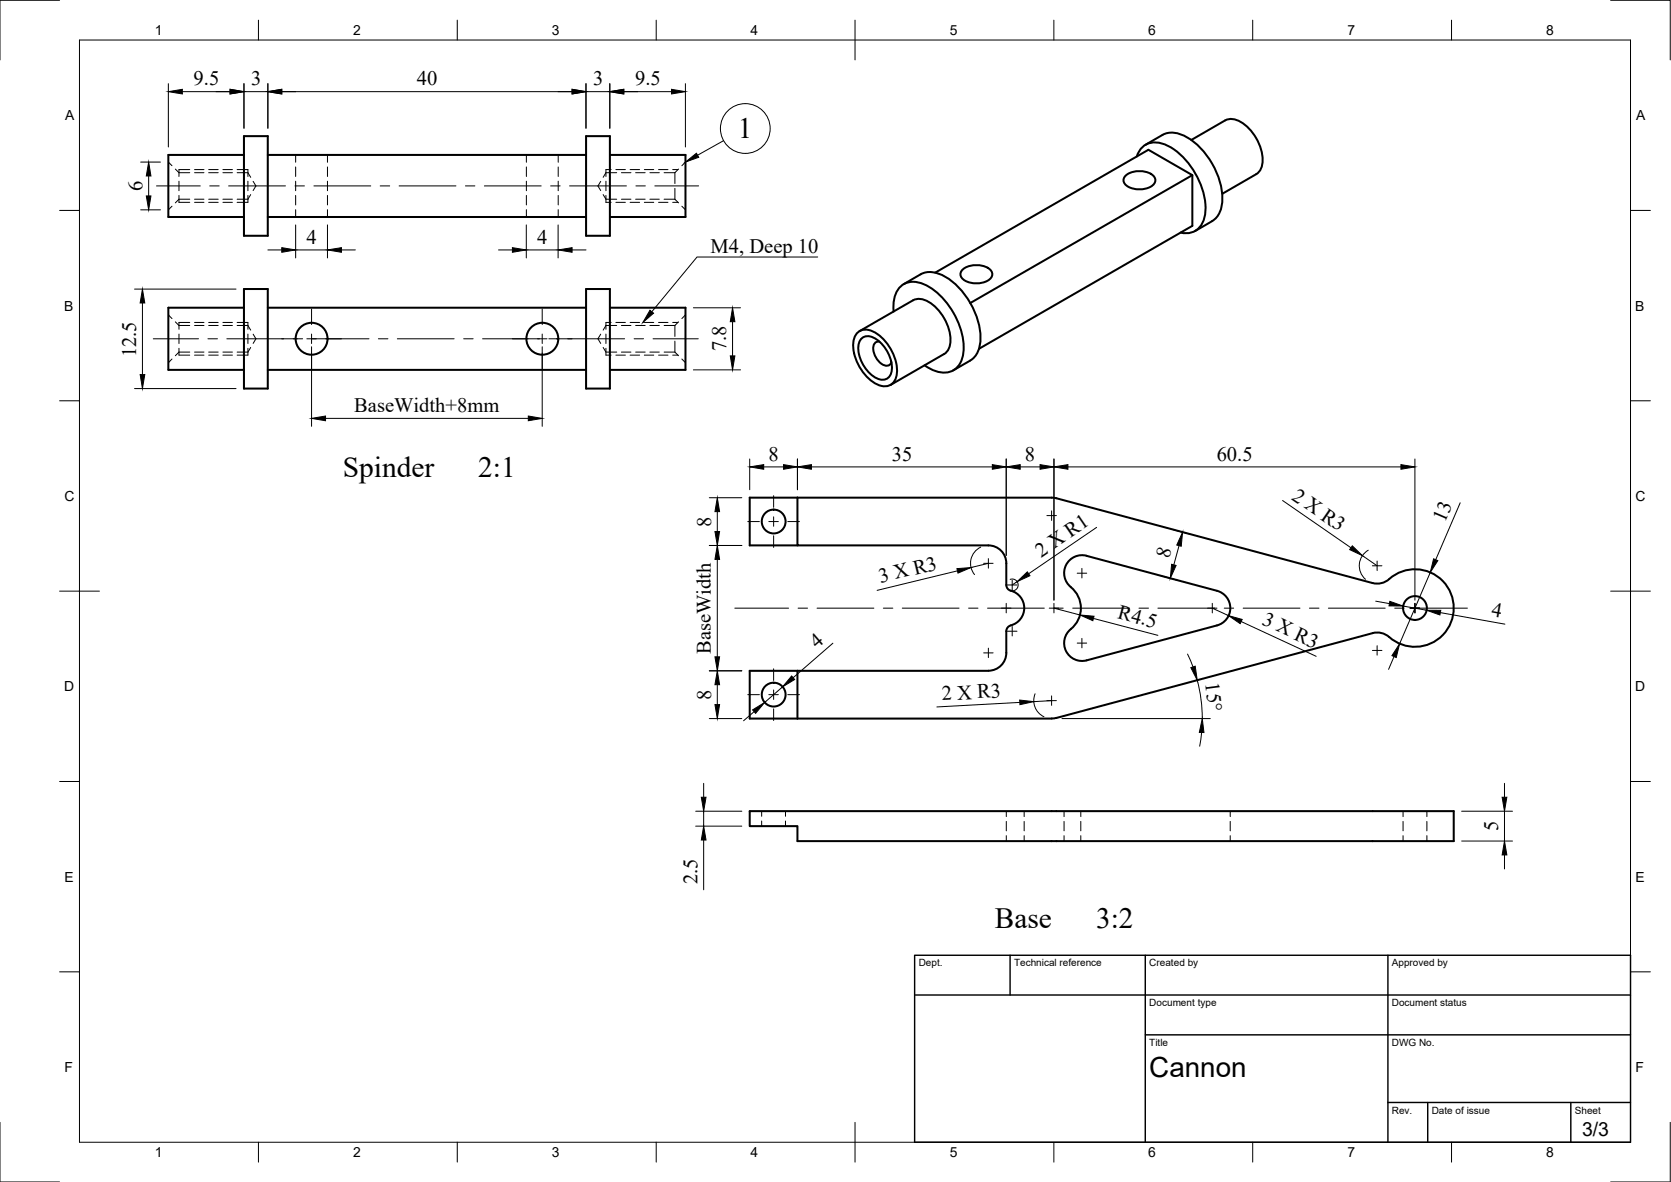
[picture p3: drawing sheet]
<svg xmlns="http://www.w3.org/2000/svg" width="420mm" height="297mm" viewBox="0 0 420 297" stroke-linecap="round" stroke-linejoin="round" font-family="sans-serif">
<!-- layer: Visible -->
<g fill="none" stroke="#000" stroke-width=".51">
<path d="M61.3 34.2h6v25.1h-6zM61.3 38.9h-19v15.6h19M67.3 38.9h80.1M147.4 34.2h6v25.1h-6zM153.4 38.9h19v15.6h-19M285.8 39.3a4.8 4.8 0 0 1 7.1-3 18.7 18.7 0 0 1 10.1 17.5 4.9 4.9 0 0 1-6.2 4.7M292.3 33.9a6.4 6.4 0 0 1 6.8 1 19.5 19.5 0 0 1 8.2 15.5 6 6 0 0 1-2.5 5.2l-4.3 2.4M292.3 33.9l-4.3 2.5M299.5 35.2l8.6-4.9a4.4 4.4 0 0 1 4.7 .9 11.9 11.9 0 0 1 4.6 9.9 3.5 3.5 0 0 1-1.5 2.7l-8.6 4.9M67.3 54.5h80.1M283.1 44.1a5.6 5.6 0 0 1 7.2 .4 1.93 1.93 0 0 1-1.6 2.7 5.6 5.6 0 0 1-6-1.2 1.49 1.49 0 0 1 .4-1.9zM299.8 44l-55.9 32.2"/>
<path d="M61.3 77.3h-19v15.6h19M61.3 72.6h6v25h-6zM67.3 77.3h80.1M147.4 72.6h6v25h-6zM153.4 77.3h19v15.6h-19M224.7 78.3a6.8 6.8 0 0 1 2.5-6.9 6.6 6.6 0 0 1 6.9 1 19.1 19.1 0 0 1 8.1 16.3 5.1 5.1 0 0 1-7.7 4.3l-2-1.2M227.2 71.4l4.3-2.5a6.4 6.4 0 0 1 6.8 1 19.5 19.5 0 0 1 8.2 15.6 6 6 0 0 1-2.6 5.1M235.1 68.5l53.7-30.9 11 6.4v12.8l-53.7 30.9M242.1 67.7a5.6 5.6 0 0 1 7.2 .5 1.93 1.93 0 0 1-1.6 2.6 5.6 5.6 0 0 1-6-1.1 1.49 1.49 0 0 1 .4-2zM67.3 92.9h80.1M215.6 83.6a3.6 3.6 0 0 1 4.4 0 11.8 11.8 0 0 1 5.5 10.6 3.1 3.1 0 0 1-4.7 2.5 11.6 11.6 0 0 1-6.2-11l.2-.8zM216.1 83.2l13.5-7.7a4.4 4.4 0 0 1 4.7 .9 11.9 11.9 0 0 1 4.6 10 3.5 3.5 0 0 1-1.5 2.6l-13.5 7.7"/>
<path d="M216.5 85.2a2.71 2.71 0 0 1 3.6-.1 9 9 0 0 1 4.1 8.4 2.51 2.51 0 0 1-4.3 1.3 9 9 0 0 1-4-8.4zM221.1 85.9a1.49 1.49 0 0 0-1.5 1.9 4.4 4.4 0 0 0 3.6 4.1l.7-.4 .2-.4M243.9 90.6l-4.2 2.5M200.5 137.1h-12v-12h76.5l80.1 21.4a5.1 5.1 0 0 0 5.1-1.7 9.7 9.7 0 0 1 13.1 1.8 9.7 9.7 0 0 1-.8 13.2 9.7 9.7 0 0 1-13.2 .3M200.5 125.1v12h48M248.5 137.1a4.5 4.5 0 0 1 4.5 4.5v5.4a1.84 1.84 0 0 0 1.9 1.7 4.6 4.6 0 0 1 2.6 4.7 4.6 4.6 0 0 1-3.7 3.9 1.49 1.49 0 0 0-.8 1.3M273.2 139.7l32.8 8.8a4.5 4.5 0 0 1 3.4 4.3 4.5 4.5 0 0 1-3.4 4.4l-32.8 8.8M273.2 139.7a4.6 4.6 0 0 0-5.3 2.7 4.6 4.6 0 0 0 1.9 5.7 6.9 6.9 0 0 1-1.1 10.5 4.5 4.5 0 0 0-.5 5.4 4.5 4.5 0 0 0 5 1.9M253 158.6v5.5a4.5 4.5 0 0 1-4.5 4.5M200.5 168.6v12M248.5 168.6h-60v12h75.9M349.3 160.1l-1.1-.7-1.2-.4-1.9 .1-79.5 21.3-1.2 .2"/>
<path d="M188.5 203.8h177v7.6h-165v-3.8h-12z"/>
<circle cx="78.3" cy="85.1" r="4"/>
<circle cx="136.4" cy="85.1" r="4"/>
<circle cx="194.5" cy="131.1" r="3"/>
<circle cx="355.8" cy="152.8" r="3"/>
<circle cx="194.5" cy="174.6" r="3"/>
</g>
<!-- layer: Hidden -->
<g fill="none" stroke="#000" stroke-width=".25">
<path d="M74.3 38.9v1.9M82.3 38.9v1.9M132.4 38.9v1.9M140.4 38.9v1.9M42.3 40.7l.9 .9M43.2 51.8l-.9 .9M44.1 42.5l.9 .9h2.7M45 42.6v1.8M45 45.5v2.4M45 49.1v1.7M47.7 50.1h-2.7l-.9 .9M48.9 50.1h2.4"/>
<path d="M48.9 43.4h2.4M52.5 50.1h2.4M52.5 43.4h2.4M56 50.1h2.4M56 43.4h2.4M59.6 43.4h2.7l.7 1.2M62.3 49.1v1.7M62.3 45.5v2.4M62.3 42.6v1.8M63 48.9l-.7 1.2h-2.7M63.6 45.6l.7 1.1-.7 1.2M74.3 42v2.4"/>
<path d="M74.3 45.5v2.4M74.3 49.1v2.4M74.3 52.7v1.8M82.3 42v2.4M82.3 45.5v2.4M82.3 49.1v2.4M82.3 52.7v1.8M132.4 42v2.4M132.4 45.5v2.4M132.4 49.1v2.4M132.4 52.7v1.8M140.4 42v2.4"/>
<path d="M140.4 45.5v2.4M140.4 49.1v2.4M140.4 52.7v1.8M151 45.6l-.7 1.1 .7 1.2M151.7 48.9l.7 1.2h2.7M152.4 42.6v1.8M152.4 45.5v2.4M152.4 49.1v1.7M155.1 43.4h-2.7l-.7 1.2M156.3 50.1h2.3M156.3 43.4h2.3M159.8 50.1h2.4"/>
<path d="M159.8 43.4h2.4M163.4 50.1h2.4M163.4 43.4h2.4M167 50.1h2.7M167 43.4h2.7M169.7 43.4v2.7M169.7 47.3v2.8M169.7 50.1l.9 .9M170.6 42.5l-.9 .9M171.4 51.8l1 .9M172.4 40.7l-1 .9M42.3 79.1l.9 1"/>
<path d="M172.4 79.1l-1 1M43.2 90.2l-.9 1M44.1 80.9l.9 .9h2.7M45 81v1.7M45 84v2.3M45 87.5v1.7M47.7 88.5h-2.7l-.9 .9M48.9 88.5h2.4M48.9 81.8h2.4M52.5 88.5h2.4M52.5 81.8h2.4M56 88.5h2.4"/>
<path d="M56 81.8h2.4M59.6 81.8h2.7l.7 1.2M62.3 87.5v1.7M62.3 84v2.3M62.3 81v1.7M63 87.3l-.7 1.2h-2.7M63.6 84l.7 1.1-.7 1.2M151 84l-.7 1.1 .7 1.2M151.7 87.3l.7 1.2h2.7M152.4 81v1.7M152.4 84v2.3M152.4 87.5v1.7"/>
<path d="M155.1 81.8h-2.7l-.7 1.2M156.3 88.5h2.3M156.3 81.8h2.3M159.8 88.5h2.4M159.8 81.8h2.4M163.4 88.5h2.4M163.4 81.8h2.4M167 88.5h2.7M167 81.8h2.7M169.7 81.8v2.7M169.7 85.7v2.8M169.7 88.5l.9 .9"/>
<path d="M170.6 80.9l-.9 .9M171.4 90.2l1 1M191.5 203.8v1.3M191.5 206.3v1.3M197.5 203.8v1.3M197.5 206.3v1.3M253 203.8v1.4M253 206.4v2.4M253 210v1.4M257.5 203.8v1.4M257.5 206.4v2.4M257.5 210v1.4"/>
<path d="M267.5 203.8v1.4M267.5 206.4v2.4M267.5 210v1.4M271.8 203.8v1.4M271.8 206.4v2.4M271.8 210v1.4M309.3 203.8v1.4M309.3 206.4v2.4M309.3 210v1.4M352.8 203.8v1.4M352.8 206.4v2.4M352.8 210v1.4"/>
<path d="M358.8 203.8v1.4M358.8 206.4v2.4M358.8 210v1.4"/>
</g>
<!-- layer: Hidden Narrow -->
<g fill="none" stroke="#000" stroke-width=".25">
<path d="M45 50.8h2.7M45 42.6h2.7M48.9 50.8h2.4M48.9 42.6h2.4M52.5 50.8h2.4M52.5 42.6h2.4M56 50.8h2.4M56 42.6h2.4M59.6 50.8h2.7M59.6 42.6h2.7M152.4 50.8h1.3M152.4 42.6h1.3"/>
<path d="M154.9 50.8h2.3M154.9 42.6h2.3M158.4 50.8h2.4M158.4 42.6h2.4M162 50.8h2.4M162 42.6h2.4M165.6 50.8h2.4M165.6 42.6h2.4M169.1 50.8h1.4M169.1 42.6h1.4M45 89.2h2.7M45 81h2.7"/>
<path d="M48.9 89.2h2.4M48.9 81h2.4M52.5 89.2h2.4M52.5 81h2.4M56 89.2h2.4M56 81h2.4M59.6 89.2h2.7M59.6 81h2.7M152.4 89.2h1.3M152.4 81h1.3M154.9 89.2h2.3M154.9 81h2.3"/>
<path d="M158.4 89.2h2.4M158.4 81h2.4M162 89.2h2.4M162 81h2.4M165.6 89.2h2.4M165.6 81h2.4M169.1 89.2h1.4M169.1 81h1.4"/>
</g>
<!-- layer: Border -->
<g fill="none" stroke="#000" stroke-width=".25">
<path d="M15 .1h-15v15M20 10.1h390v276.9h-390zM65 5.1v5M115 5.1v5M165 5.1v5M215 5.1v10M265 5.1v5M315 5.1v5M365 5.1v5M405 .1h15v15M15 52.9h5M410 52.9h5"/>
<path d="M15 100.7h5M410 100.7h5M15 148.6h10M405 148.6h10M15 196.4h5M410 196.4h5M15 244.2h5M410 244.2h5M0 282.1v14.9h15M65 287v5M115 287v5M165 287v5"/>
<path d="M215 282.1v9.9M265 287v5M315 287v5M365 287v5M420 282.1v14.9h-15"/>
</g>
<!-- layer: TitleBlock -->
<path d="M230 240.1h180v46.9h-180zM230 250h180M254 240.1v9.9M288 240.1v46.9M349 240.1v46.9M288 260.1h122M349 277.1h61M359 277.1v9.9M395 277.1v9.9" fill="none" stroke="#000" stroke-width=".36"/>
<!-- layer: Center Lines -->
<g fill="none" stroke="#000" stroke-width=".25">
<path d="M39.3 46.7h11.1M52.7 46.7h2.4M57.5 46.7h14.3M74.2 46.7h2.3M78.9 46.7h14.3M95.6 46.7h2.4M100.4 46.7h14.2M117 46.7h2.4M121.8 46.7h14.3M138.5 46.7h2.3M143.2 46.7h14.3M159.9 46.7h2.4"/>
<path d="M164.7 46.7h11M78.3 77.6v4M136.3 77.6v4M38.5 85.1h11.4M52.3 85.1h2.4M57 85.1h19.1M77.2 85.1h15.6M78.3 84v2.3M78.3 88.7v3.9M95.1 85.1h2.4M99.9 85.1h14.3M116.6 85.1h2.4"/>
<path d="M121.3 85.1h16.2M136.3 84v2.3M136.3 88.7v3.9M138 85.1h19.1M159.4 85.1h2.4M164.2 85.1h11.4M188 131.1h2.9M193.3 131.1h2.4M194.5 124.6v2.9M194.5 129.9v2.4M194.5 134.6v3M198.1 131.1h2.9"/>
<path d="M263.2 129.6h2.4M264.4 128.4v2.4M184.8 152.8h13.5M200.7 152.8h2.4M205.4 152.8h14.3M222.1 152.8h2.4M226.9 152.8h14.3M243.5 152.8h2.4M247.3 141.6h2.4M248.3 152.8h14.3M248.5 140.4v2.4M253 151.6v2.4"/>
<path d="M253.3 158.6h2.4M253.3 147h2.4M254.5 145.8v2.4M254.5 157.4v2.4M263.8 152.8h3.5M265 151.6v2.4M269.7 152.8h14.3M270.8 144h2.4M272 142.8v2.4M286.4 152.8h2.4M291.1 152.8h14.9M304.8 151.6v2.4"/>
<path d="M307.8 152.8h2.4M312.6 152.8h14.3M329.2 152.8h2.4M334 152.8h14.3M345.1 142.2h2.4M346.3 141v2.4M350.7 152.8h2.4M354.6 152.8h14.4M355.8 151.6v2.4M188 174.6h2.9M193.3 174.6h2.4M194.5 168.1v2.9"/>
<path d="M194.5 173.4v2.4M194.5 178.1v3M198.1 174.6h2.9M247.3 164.1h2.4M248.5 162.9v2.4M263.2 176.1h2.4M264.4 174.9v2.4M270.8 161.6h2.4M272 160.4v2.4M345.1 163.5h2.4M346.3 162.3v2.3"/>
</g>
<!-- layer: Dimensions -->
<g fill="none" stroke="#000" stroke-width=".25">
<path d="M42.3 21v15.9M45.8 23h12M61.3 21v11.2M61.3 23h6.1M67.4 21v11.2M70.8 23h73M147.3 23h6M147.3 21v11.2M153.3 21v11.2M156.8 23h12M172.3 21v15.9M35.4 40.7h4.9"/>
<path d="M35.4 52.7h4.9M37.4 44.2v5M74.3 56.5v8.3M82.3 56.5v8.3M132.3 56.5v8.3M140.3 56.5v8.3M33.8 72.7h25.6M35.8 76.1v18M67.4 62.8h3.4M74.3 62.8h8M85.9 62.8h3.4M125.3 62.8h3.5"/>
<path d="M132.3 62.8h8M143.8 62.8h3.5M174.3 77.4h11.9M33.8 97.6h25.6M78.3 87.2v19.9M136.3 87.2v19.9M174.3 92.9h11.9M184.2 80.8v8.6M81.9 105.1h50.9M188.5 115.3v7.8M192 117.3h5M200.5 115.3v7.8"/>
<path d="M204 117.3h45.5M253 115.3v24.3M256.5 117.3h5M265 115.3v35.5M268.5 117.3h83.8M355.8 115.3v35.5M178.4 137.1h8.1M178.4 125.1h8.1M180.4 128.6v5M246.6 137.5a4.5 4.5 0 0 0-1.6 6.9M275.7 132.5l-17.1 11.7M295 133.1l4.3 1.2"/>
<path d="M296.5 137.1l-1.4 4.9M322.5 125.8l17.2 11.9M342.6 139.6l3.7 2.6M344 138.3a4.5 4.5 0 0 0-.7 7.3M367.2 126.4l-6.2 14.3M180.4 140.6v24.5M240.7 143.5l-20.2 4.9M248.5 141.6l-4.4 1M254 145.6a1.49 1.49 0 0 1 2 1.3 1.49 1.49 0 0 1-1.9 1.5M255.8 146.2l-1.3 .8M265 152.8l6.5 1.7M274.9 155.4l16.2 4.3"/>
<path d="M291.9 144.7l4.3 1.1M304.8 152.8l4.1 1.9M312.1 156.2l18.8 8.7M345.9 151.1l3.5 .6M352.8 152.3l5.9 1.1M359.6 143.9l-7.7 17.9M362.2 154l16.2 2.9M178.4 168.6h8.1M180.4 172.1v5M189.6 178.8l-2.6 2.3M196.8 172.6l-4.5 3.9M209.4 161.6l-10 8.7"/>
<path d="M256.4 176.5l-20.8 1.2M260.3 174.4a4.5 4.5 0 0 0 2.2 5.7M264.4 176.1l-4.5 .2M298.6 164.4l1.4 3.2M301 170.9a37.3 37.3 0 0 1 1.3 9.7M350.5 165l-1.4 3.2M176.9 196.9v3.4M178.4 180.6h8.1M267 180.6h37.3M302.1 184.1l-.5 3.4M378.3 196.9v3.4M174.9 203.9h11.6"/>
<path d="M174.9 207.6h11.6M176.9 203.9v3.7M176.9 211.1v12.5M367.5 203.9h12.8M367.5 211.4h12.8M378.3 203.9v7.5M378.3 214.8v3.6"/>
</g>
<g fill="#000" stroke="#000" stroke-width=".25">
<path d="M42.3 23l3.5-.6v1.2zM57.8 22.4l3.5 .6-3.5 .6zM67.4 23l3.4-.6v1.2zM143.8 22.4l3.5 .6-3.5 .6zM153.3 23l3.5-.6v1.2zM168.8 22.4l3.5 .6-3.5 .6zM37.4 40.7l.6 3.5h-1.2zM36.8 49.2h1.2l-.6 3.5zM35.8 72.7l.6 3.4h-1.2zM70.8 62.2l3.5 .6-3.5 .6zM82.3 62.8l3.6-.6v1.2zM128.8 62.2l3.5 .6-3.5 .6z"/>
<path d="M140.3 62.8l3.5-.6v1.2zM35.2 94.1h1.2l-.6 3.5zM184.2 77.4l.6 3.4h-1.2zM183.6 89.4h1.2l-.6 3.5zM78.3 105.1l3.6-.6v1.2zM132.8 104.5l3.5 .6-3.5 .6zM188.5 117.3l3.5-.5v1.1zM197 116.8l3.5 .5-3.5 .6zM200.5 117.3l3.5-.5v1.1zM249.5 116.8l3.5 .5-3.5 .6zM253 117.3l3.5-.5v1.1zM261.5 116.8l3.5 .5-3.5 .6z"/>
<path d="M265 117.3l3.5-.5v1.1zM352.3 116.8l3.5 .5-3.5 .6zM180.4 125.1l.5 3.5h-1.1zM179.8 133.6h1.1l-.5 3.5zM297.3 133.7l-.3 3.6-1.1-.3zM340 137.2l2.6 2.4-3.2-1.5zM180.4 137.1l.5 3.5h-1.1zM240.6 142.9l3.5-.3-3.2 1.4zM255.8 146.2l2.5-2.5 .7 1zM271.5 154.5l3.6 .4-.3 1.1zM294.6 141.8l1.1 .3-1.4 3.2zM308.9 154.7l3.4 1-.5 1z"/>
<path d="M349.5 151.1l3.3 1.2h-3.6zM360.5 140.4l1 .5-1.9 3zM358.7 153.4h3.6l-.2 1.1zM179.8 165.1h1.1l-.5 3.5zM180.4 168.6l.5 3.5h-1.1zM179.8 177.1h1.1l-.5 3.5zM189.2 178.4l3.1-1.9-2.3 2.8zM199.1 169.9l.7 .9-3 1.8zM256.4 175.9l3.5 .4-3.4 .8zM299.4 167.8l1.1-.4 .5 3.5zM351.9 161.8l-.8 3.4-1.1-.4zM302.3 180.6l.4 3.5h-1.1z"/>
<path d="M176.3 200.3h1.2l-.6 3.6zM176.9 207.6l.6 3.5h-1.2zM377.7 200.3h1.2l-.6 3.6zM378.3 211.4l.6 3.4h-1.2z"/>
</g>
<!-- layer: Annotations -->
<path d="M163.4 78l.9 .7-2.7 2.3z" fill="#000" stroke="#000" stroke-width=".25"/>
<path d="M205.6 64.6h-30.3l-11.4 13.7" fill="none" stroke="#000" stroke-width=".25"/>
<!-- layer: BOM -->
<g fill="none" stroke="#000" stroke-width=".25">
<path d="M181.9 35.4l-6.5 3.6"/>
<circle cx="187.4" cy="32.3" r="6.3"/>
</g>
<path d="M172.3 40.7l2.8-2.2 .6 1z" fill="#000" stroke="#000" stroke-width=".25"/>
<g font-size="7.4">
<text x="185.5" y="34.8">1</text>
<text x="86.2" y="120">Spinder</text>
<text x="120.3" y="120">2:1</text>
<text x="250.2" y="233.1">Base</text>
<text x="275.6" y="233.1">3:2</text>
</g>
<text font-size="7" x="289" y="270.6">Cannon</text>
<g font-size="5.2">
<text x="48.7" y="21.5">9.5</text>
<text x="63.2" y="21.5">3</text>
<text x="104.8" y="21.5">40</text>
<text x="149.2" y="21.5">3</text>
<text x="159.7" y="21.5">9.5</text>
<text x="35.8" y="48" transform="rotate(-90 35.8 48)">6</text>
<text x="77.1" y="61.3">4</text>
<text x="135.1" y="61.3">4</text>
<text x="178.7" y="63.5">M4, Deep 10</text>
<text x="34.2" y="89.8" transform="rotate(-90 34.2 89.8)">12.5</text>
<text x="182.6" y="88.3" transform="rotate(-90 182.6 88.3)">7.8</text>
<text x="89.1" y="103.6">BaseWidth+8mm</text>
<text x="193.2" y="115.8">8</text>
<text x="224.2" y="115.8">35</text>
<text x="257.7" y="115.8">8</text>
<text x="305.9" y="115.8">60.5</text>
<text x="324.5" y="125.3" transform="rotate(35 324.5 125.3)">2 X R3</text>
<text x="363.3" y="131.5" transform="rotate(-67 363.3 131.5)">13</text>
<text x="178.8" y="132.4" transform="rotate(-90 178.8 132.4)">8</text>
<text x="261.8" y="140.2" transform="rotate(-34 261.8 140.2)">2 X R1</text>
<text x="294" y="140.4" transform="rotate(-75 294 140.4)">8</text>
<text x="221.4" y="146.5" transform="rotate(-14 221.4 146.5)">3 X R3</text>
<text x="280.8" y="155.3" transform="rotate(15 280.8 155.3)">R4.5</text>
<text x="374.8" y="154.7" transform="rotate(10 374.8 154.7)">4</text>
<text x="317.1" y="156.8" transform="rotate(25 317.1 156.8)">3 X R3</text>
<text x="178.8" y="164.3" transform="rotate(-90 178.8 164.3)">BaseWidth</text>
<text x="205.5" y="163.1" transform="rotate(-41 205.5 163.1)">4</text>
<text x="303" y="171.8" transform="rotate(83 303 171.8)">15°</text>
<text x="178.8" y="175.9" transform="rotate(-90 178.8 175.9)">8</text>
<text x="236.9" y="176" transform="rotate(-3 236.9 176)">2 X R3</text>
<text x="376.7" y="208.9" transform="rotate(-90 376.7 208.9)">5</text>
<text x="175.4" y="222.2" transform="rotate(-90 175.4 222.2)">2.5</text>
</g>
<text font-size="4.9" x="397.8" y="285.4">3/3</text>
<g font-size="3.5">
<text x="39" y="8.8">1</text>
<text x="88.8" y="8.8">2</text>
<text x="138.8" y="8.8">3</text>
<text x="188.7" y="8.8">4</text>
<text x="238.8" y="8.8">5</text>
<text x="288.7" y="8.8">6</text>
<text x="338.8" y="8.8">7</text>
<text x="388.8" y="8.8">8</text>
<text x="16.4" y="30.2">A</text>
<text x="411.4" y="30.2">A</text>
<text x="16.2" y="78">B</text>
<text x="411.2" y="78">B</text>
<text x="16.2" y="125.9">C</text>
<text x="411.2" y="125.9">C</text>
<text x="16.2" y="173.7">D</text>
<text x="411.2" y="173.7">D</text>
<text x="16.2" y="221.6">E</text>
<text x="411.2" y="221.6">E</text>
<text x="16.2" y="269.4">F</text>
<text x="411.2" y="269.4">F</text>
<text x="39" y="290.8">1</text>
<text x="88.8" y="290.8">2</text>
<text x="138.8" y="290.8">3</text>
<text x="188.7" y="290.8">4</text>
<text x="238.8" y="290.8">5</text>
<text x="288.7" y="290.8">6</text>
<text x="338.8" y="290.8">7</text>
<text x="388.8" y="290.8">8</text>
</g>
<g font-size="2.5">
<text x="231" y="242.9">Dept.</text>
<text x="255" y="242.9">Technical reference</text>
<text x="289" y="242.9">Created by</text>
<text x="350" y="242.9">Approved by</text>
<text x="289" y="252.8">Document type</text>
<text x="350" y="252.8">Document status</text>
<text x="289" y="262.9">Title</text>
<text x="350" y="262.9">DWG No.</text>
<text x="350" y="279.9">Rev.</text>
<text x="360" y="279.9">Date of issue</text>
<text x="396" y="279.9">Sheet</text>
</g>
</svg>
